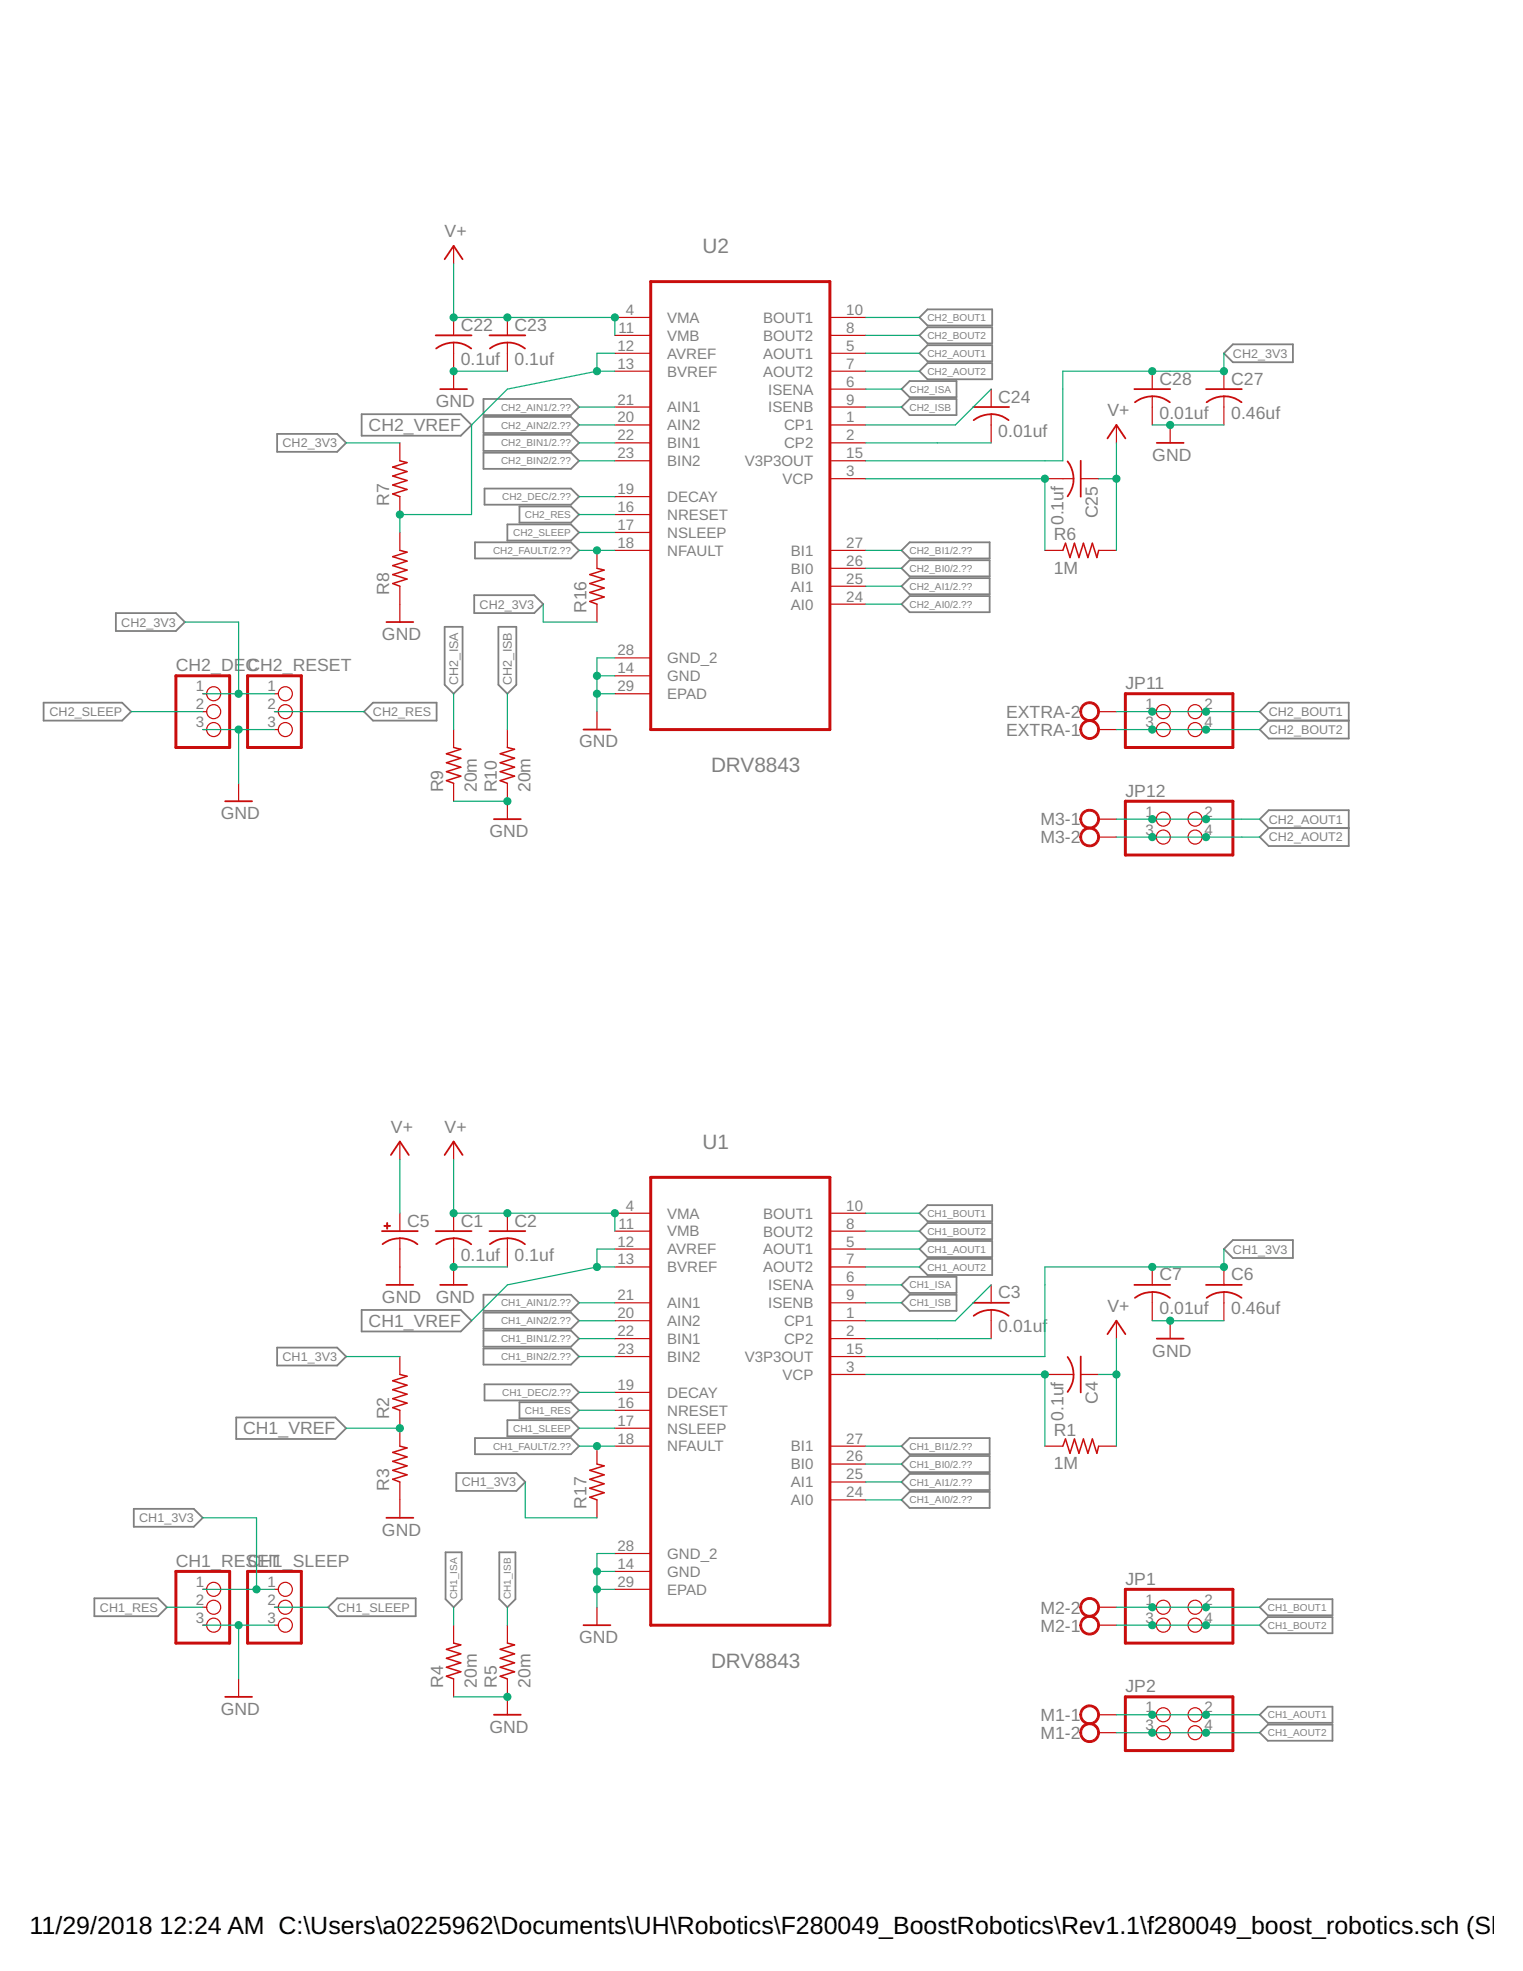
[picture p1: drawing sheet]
<svg xmlns="http://www.w3.org/2000/svg" width="216mm" height="279mm" viewBox="0 0 216 279" stroke-linecap="round" stroke-linejoin="round" font-family="sans-serif">
<g fill="none" stroke="#808080" stroke-width=".25">
<path d="M51.3 58.7h14l1.5 1.5-1.5 1.6h-14zM68.5 56.6h12.4l1.2 1.1-1.2 1.1h-12.4zM68.5 59.1h12.4l1.2 1.1-1.2 1.2h-12.4zM127.8 55.2l1.1-1.2h6.7v2.3h-6.7zM127.8 57.7l1.1-1.1h6.7v2.2h-6.7zM130.3 45l1.2-1.1h9.2v2.2h-9.2zM130.3 47.5l1.2-1.1h9.2v2.3h-9.2zM130.3 50.1l1.2-1.2h9.2v2.3h-9.2zM130.3 52.6l1.2-1.1h9.2v2.3h-9.2zM173.5 50.1l1.3-1.3h8.5v2.6h-8.5zM39.3 61.5h8.5l1.3 1.3-1.3 1.3h-8.5zM67.3 76.9h13.6l1.2 1.1-1.2 1.2h-13.6z"/>
<path d="M68.5 61.6h12.4l1.2 1.2-1.2 1.1h-12.4zM68.5 64.2h12.4l1.2 1.1-1.2 1.2h-12.4zM68.7 69.3h12.2l1.2 1.1-1.2 1.1h-12.2zM71.9 74.3h9l1.2 1.2-1.2 1.1h-9zM73.6 71.8h7.3l1.2 1.1-1.2 1.2h-7.3zM127.8 78l1.1-1.1h11.4v2.3h-11.4zM6.2 99.6h11.1l1.3 1.3-1.3 1.3h-11.1zM16.4 86.9h8.5l1.3 1.3-1.3 1.3h-8.5zM63 88.9h2.6v8.2l-1.3 1.2-1.3-1.2zM67.2 84.4h8.5l1.3 1.2-1.3 1.3h-8.5zM70.7 88.9h2.5v8.2l-1.3 1.2-1.2-1.2zM127.8 80.6l1.1-1.2h11.4v2.3h-11.4z"/>
<path d="M127.8 83.1l1.1-1.1h11.4v2.2h-11.4zM127.8 85.6l1.1-1.1h11.4v2.3h-11.4zM51.6 100.9l1.3-1.3h9v2.6h-9zM178.6 100.9l1.3-1.3h11.3v5.1h-11.3l-1.3-1.3 1.3-1.2zM178.6 116.1l1.3-1.2h11.3v5h-11.3l-1.3-1.2 1.3-1.3zM179.9 102.2h11.3M179.9 117.4h11.3M130.3 172l1.2-1.2h9.2v2.3h-9.2zM130.3 174.5l1.2-1.1h9.2v2.3h-9.2zM130.3 177.1l1.2-1.2h9.2v2.3h-9.2zM130.3 179.6l1.2-1.1h9.2v2.2h-9.2zM173.5 177.1l1.3-1.3h8.5v2.5h-8.5z"/>
<path d="M39.3 191h8.5l1.3 1.3-1.3 1.3h-8.5zM51.3 185.7h14l1.5 1.5-1.5 1.5h-14zM68.5 183.5h12.4l1.2 1.2-1.2 1.1h-12.4zM68.5 186.1h12.4l1.2 1.1-1.2 1.2h-12.4zM68.5 188.6h12.4l1.2 1.2-1.2 1.1h-12.4zM68.5 191.2h12.4l1.2 1.1-1.2 1.1h-12.4zM68.7 196.2h12.2l1.2 1.2-1.2 1.1h-12.2zM73.6 198.8h7.3l1.2 1.1-1.2 1.2h-7.3zM127.8 184.7l1.1-1.2h6.7v2.3h-6.7zM127.8 182.1l1.1-1.1h6.7v2.3h-6.7zM19 213.9h8.5l1.2 1.3-1.2 1.2h-8.5zM33.5 200.9h14l1.6 1.6-1.6 1.5h-14z"/>
<path d="M64.7 208.8h8.5l1.3 1.3-1.3 1.2h-8.5zM67.3 203.9h13.6l1.2 1.1-1.2 1.1h-13.6zM71.9 201.3h9l1.2 1.2-1.2 1.1h-9zM127.8 205l1.1-1.1h11.4v2.2h-11.4zM127.8 207.5l1.1-1.1h11.4v2.3h-11.4zM127.8 210.1l1.1-1.2h11.4v2.3h-11.4zM127.8 212.6l1.1-1.1h11.4v2.3h-11.4zM13.4 226.6h9l1.3 1.2-1.3 1.3h-9zM46.5 227.8l1.3-1.2h11.1v2.5h-11.1zM63.2 220h2.2v6.7l-1.1 1.1-1.1-1.1zM70.8 220h2.3v6.7l-1.2 1.1-1.1-1.1zM178.6 227.8l1.1-1.1h9.2v2.3h-9.2z"/>
<path d="M178.6 230.4l1.1-1.2h9.2v2.3h-9.2zM178.6 243.1l1.1-1.2h9.2v2.3h-9.2zM178.6 245.6l1.1-1.1h9.2v2.3h-9.2z"/>
</g>
<g fill="none" stroke="#c90d0c" stroke-width=".17">
<path d="M64.3 34.9v2.5M64.3 45v2.5M64.3 48.6v6.6M71.9 45v2.5M71.9 48.6v4M87.2 45h5M87.2 47.5h5M87.2 50.1h5M87.2 52.6h5M87.2 57.7h5M117.6 45h5.1M117.6 47.5h5.1"/>
<path d="M117.6 50.1h5.1M117.6 52.6h5.1M117.6 55.2h5.1M117.6 57.7h5.1M140.5 55.2v2.5M140.5 58.7v4.1M163.3 52.6v2.6M163.3 56.2v4M173.5 52.6v2.6M173.5 56.2v4M56.7 62.8v2.5M56.7 70.4v2.5"/>
<path d="M56.7 75.5v2.5M84.6 78v2.6M87.2 70.4h5M87.2 72.9h5M87.2 75.5h5M87.2 78h5M87.2 60.2h5M87.2 62.8h5M87.2 65.3h5M117.6 78h5.1M117.6 60.2h5.1M117.6 62.8h5.1"/>
<path d="M117.6 65.3h5.1M117.6 67.9h5.1M148.1 78h2.6M148.1 67.9h4.1M153.2 67.9h2.5M155.7 78h2.6M158.3 60.2v2.6M165.9 60.2v2.6M28.7 98.3h.6M38.9 98.3h.6M56.7 83.1v5.1M84.6 85.6v2.6"/>
<path d="M87.2 93.3h5M87.2 95.8h5M87.2 98.3h5M117.6 80.6h5.1M117.6 83.1h5.1M117.6 85.6h5.1M28.7 103.4h.6M28.7 100.9h.6M33.8 111v2.6M38.9 103.4h.6M38.9 100.9h.6M64.3 103.4v2.6"/>
<path d="M64.3 111v2.6M71.9 103.4v2.6M71.9 111v5.1M84.6 100.9v2.5M155.7 103.4h2.6M155.7 100.9h2.6M155.7 116.1h2.6M155.7 118.7h2.6M163.3 103.4h.6M163.3 100.9h.6M163.3 116.1h.6M163.3 118.7h.6"/>
<path d="M170.4 103.4h.6M170.4 100.9h.6M170.4 116.1h.6M170.4 118.7h.6M56.7 161.8v2.6M56.7 172v2.5M56.7 175.5v6.6M64.3 161.8v2.6M64.3 172v2.5M64.3 175.5v6.6M71.9 172v2.5M71.9 175.5v4.1"/>
<path d="M87.2 172h5M87.2 174.5h5M87.2 177.1h5M87.2 179.6h5M117.6 172h5.1M117.6 174.5h5.1M117.6 177.1h5.1M117.6 179.6h5.1M163.3 179.6v2.5M173.5 179.6v2.5M56.7 192.3v2.5M56.7 199.9v5.1"/>
<path d="M87.2 197.4h5M87.2 199.9h5M87.2 184.7h5M87.2 187.2h5M87.2 189.8h5M87.2 192.3h5M117.6 182.1h5.1M117.6 184.7h5.1M117.6 187.2h5.1M117.6 189.8h5.1M117.6 192.3h5.1M117.6 194.8h5.1"/>
<path d="M140.5 182.1v2.6M140.5 185.7v4.1M148.1 194.8h4.1M153.2 194.8h2.5M158.3 187.2v2.6M163.3 183.2v4M165.9 187.2v2.6M173.5 183.2v4M56.7 210.1v5.1M84.6 205v2.5M84.6 212.6v2.6M87.2 202.5h5"/>
<path d="M87.2 205h5M117.6 205h5.1M117.6 207.5h5.1M117.6 210.1h5.1M117.6 212.6h5.1M148.1 205h2.6M155.7 205h2.6M28.7 225.3h.6M28.7 230.4h.6M28.7 227.8h.6M33.8 238v2.5M38.9 225.3h.6"/>
<path d="M38.9 230.4h.6M38.9 227.8h.6M64.3 230.4v2.5M64.3 238v2.5M71.9 230.4v2.5M71.9 238v5.1M84.6 227.8v2.6M87.2 220.2h5M87.2 222.8h5M87.2 225.3h5M155.7 230.4h2.6M155.7 227.8h2.6"/>
<path d="M163.3 230.4h.6M163.3 227.8h.6M170.4 230.4h.6M170.4 227.8h.6M155.7 243.1h2.6M155.7 245.6h2.6M163.3 243.1h.6M163.3 245.6h.6M170.4 243.1h.6M170.4 245.6h.6"/>
<circle cx="30.3" cy="98.3" r=".99"/>
<circle cx="40.4" cy="98.3" r=".99"/>
<circle cx="30.3" cy="100.9" r=".99"/>
<circle cx="30.3" cy="103.4" r=".99"/>
<circle cx="40.4" cy="103.4" r=".99"/>
<circle cx="40.4" cy="100.9" r=".99"/>
<circle cx="164.9" cy="118.7" r=".99"/>
<circle cx="164.9" cy="100.9" r=".99"/>
<circle cx="164.9" cy="103.4" r=".99"/>
<circle cx="164.9" cy="116.1" r=".99"/>
<circle cx="169.4" cy="103.4" r=".99"/>
<circle cx="169.4" cy="116.1" r=".99"/>
<circle cx="169.4" cy="118.7" r=".99"/>
<circle cx="169.4" cy="100.9" r=".99"/>
<circle cx="30.3" cy="225.3" r=".99"/>
<circle cx="30.3" cy="227.8" r=".99"/>
<circle cx="30.3" cy="230.4" r=".99"/>
<circle cx="40.4" cy="225.3" r=".99"/>
<circle cx="40.4" cy="227.8" r=".99"/>
<circle cx="40.4" cy="230.4" r=".99"/>
<circle cx="164.9" cy="227.8" r=".99"/>
<circle cx="164.9" cy="230.4" r=".99"/>
<circle cx="169.4" cy="230.4" r=".99"/>
<circle cx="169.4" cy="227.8" r=".99"/>
<circle cx="164.9" cy="243.1" r=".99"/>
<circle cx="164.9" cy="245.6" r=".99"/>
<circle cx="169.4" cy="245.6" r=".99"/>
<circle cx="169.4" cy="243.1" r=".99"/>
</g>
<path d="M92.2 39.9h25.4v63.5h-25.4zM24.9 95.8h7.7v10.2h-7.7zM35.1 95.8h7.6v10.2h-7.6zM159.5 98.3h15.3v7.7h-15.3zM159.5 113.6h15.3v7.6h-15.3zM92.2 166.9h25.4v63.5h-25.4zM24.9 222.8h7.7v10.1h-7.7zM35.1 222.8h7.6v10.1h-7.6zM159.5 225.3h15.3v7.6h-15.3zM159.5 240.5h15.3v7.7h-15.3z" fill="none" stroke="#c90d0c" stroke-width=".42"/>
<g fill="none" stroke="#c90d0c" stroke-width=".25">
<path d="M63 36.7l1.3-1.8 1.3 1.8M61.8 47.5h5M61.8 49.4a4.1 4.1 0 0 1 5 0M62.4 55.2h3.8M69.4 47.5h5.1M69.4 49.4a4.1 4.1 0 0 1 5 0M138 57.7h5M140.5 58.7a4 4 0 0 1 2.5 .9M140.5 58.7a4.2 4.2 0 0 0-2.5 .9M160.8 55.2h5.1M160.9 57a4 4 0 0 1 4.9 0M171 55.2h5"/>
<path d="M171 57a4 4 0 0 1 5 0M151.3 65.4a4 4 0 0 1 0 5M153.2 65.3v5.1M157 62.1l1.3-1.9 1.2 1.9M164 62.8h3.8M54.8 88.2h3.8M31.9 113.6h3.8M70 116.1h3.8M82.7 103.4h3.8M54.1 174.5h5.1M55.4 163.7l1.3-1.9 1.3 1.9M56.7 175.5a4.1 4.1 0 0 1 2.5 .9"/>
<path d="M56.7 175.5a3.9 3.9 0 0 0-2.5 .9M61.8 174.5h5M63 163.7l1.3-1.9 1.3 1.9M64.3 175.5a4.1 4.1 0 0 1 2.5 .9M64.3 175.5a4 4 0 0 0-2.5 .9M69.4 174.5h5.1M71.9 175.5a4.1 4.1 0 0 1 2.5 .9M71.9 175.5a3.9 3.9 0 0 0-2.5 .9M54.8 182.1h3.8M62.4 182.1h3.8M138 184.7h5M140.5 185.7a4.2 4.2 0 0 1 2.5 .8"/>
<path d="M140.5 185.7a3.9 3.9 0 0 0-2.5 .8M151.3 192.4a4 4 0 0 1 0 4.9M153.2 192.3v5.1M157 189.1l1.3-1.9 1.2 1.9M160.8 182.1h5.1M163.3 183.1a4.2 4.2 0 0 1 2.5 .9M163.3 183.2a3.9 3.9 0 0 0-2.4 .8M164 189.8h3.8M171 182.1h5M173.5 183.1a4.3 4.3 0 0 1 2.5 .9M173.5 183.2a3.9 3.9 0 0 0-2.5 .8M54.8 215.2h3.8"/>
<path d="M82.7 230.4h3.8M31.9 240.5h3.8M70 243.1h3.8"/>
</g>
<path d="M56.7 65.3l1 .3-2 .6 2 .6-2 .7 2 .6-2 .6 2 .7-2 .6 1 .4M56.7 78l1 .3-2 .6 2 .6-2 .7 2 .6-2 .6 2 .7-2 .6 1 .4M150.7 78l.3-1 .7 2 .6-2 .7 2 .6-2 .6 2 .7-2 .6 2 .2-1M84.6 80.6l1 .2-2 .6 2 .7-2 .6 2 .7-2 .6 2 .6-2 .7 1 .3M64.3 106l1 .2-2 .6 2 .7-2 .6 2 .7-2 .6 2 .6-2 .7 1 .3M71.9 106l1 .2-2 .6 2 .7-2 .6 2 .7-2 .6 2 .6-2 .7 1 .3M56.7 194.8l1 .3-2 .6 2 .7-2 .6 2 .6-2 .7 2 .6-2 .6 1 .4M56.7 205l1 .3-2 .6 2 .6-2 .7 2 .6-2 .6 2 .7-2 .6 1 .4M84.6 207.5l1 .3-2 .6 2 .7-2 .6 2 .6-2 .7 2 .6-2 .6 1 .4M150.7 205l.3-1 .7 2 .6-2 .7 2 .6-2 .6 2 .7-2 .6 2 .2-1M64.3 232.9l1 .3-2 .6 2 .6-2 .7 2 .6-2 .6 2 .7-2 .6 1 .4M71.9 232.9l1 .3-2 .6 2 .6-2 .7 2 .6-2 .6 2 .7-2 .6 1 .4" fill="none" stroke="#c90d0c" stroke-width=".21"/>
<g fill="#c90d0c" stroke="#c90d0c" stroke-width=".14">
<path d="M54.4 173.7h.9v.1h-.9z"/>
<path d="M54.8 173.3h.1v.9h-.1z"/>
</g>
<g fill="#c90d0c" stroke="#c90d0c" stroke-width=".14">
<path d="M153.4 229.4a1.4 1.4 0 0 1 2.3 .2 1.4 1.4 0 0 1-.8 2.1 1.4 1.4 0 0 1-1.8-1.3h.2a1.15 1.15 0 0 1 1.6-1.1 1.15 1.15 0 0 1 .4 1.9 1.15 1.15 0 0 1-1.8-.3l-.2-.5h-.2v-.4z" fill-rule="evenodd"/>
<path d="M153.4 226.9a1.4 1.4 0 0 1 2.3 .2 1.4 1.4 0 0 1-.8 2.1 1.4 1.4 0 0 1-1.8-1.4h.2a1.14 1.14 0 0 1 1.7-.9 1.14 1.14 0 0 1 .2 1.9 1.14 1.14 0 0 1-1.8-.7l-.1-.3h-.2v-.3z" fill-rule="evenodd"/>
<path d="M153.4 242.1a1.4 1.4 0 0 1 2.3 .2 1.4 1.4 0 0 1-.8 2.1 1.4 1.4 0 0 1-1.8-1.3h.2a1.14 1.14 0 0 1 1.7-1 1.14 1.14 0 0 1 .2 2 1.14 1.14 0 0 1-1.8-.7l-.1-.3h-.2l.1-.7z" fill-rule="evenodd"/>
<path d="M153.4 244.7a1.4 1.4 0 0 1 2.3 .2 1.4 1.4 0 0 1-.8 2 1.4 1.4 0 0 1-1.8-1.3h.2a1.14 1.14 0 0 1 1.7-.9 1.14 1.14 0 0 1 .2 1.9 1.14 1.14 0 0 1-1.8-.7l-.1-.3h-.2l.1-.7z" fill-rule="evenodd"/>
<path d="M153.4 102.5a1.4 1.4 0 0 1 2.3 .2 1.4 1.4 0 0 1-.8 2 1.4 1.4 0 0 1-1.8-1.3h.2a1.14 1.14 0 0 1 1.7-.9 1.14 1.14 0 0 1 .2 1.9 1.14 1.14 0 0 1-1.8-.7l-.1-.3h-.2v-.3z" fill-rule="evenodd"/>
<path d="M153.4 99.9a1.4 1.4 0 0 1 2.3 .2 1.4 1.4 0 0 1-.8 2.1 1.4 1.4 0 0 1-1.8-1.3h.2a1.14 1.14 0 0 1 1.7-1 1.14 1.14 0 0 1 .2 1.9 1.14 1.14 0 0 1-1.8-.6l-.1-.3h-.2v-.4z" fill-rule="evenodd"/>
<path d="M153.4 115.1a1.4 1.4 0 0 1 2.3 .2 1.4 1.4 0 0 1-.8 2.1 1.4 1.4 0 0 1-1.8-1.3h.2a1.14 1.14 0 0 1 1.7-.9 1.14 1.14 0 0 1 .2 1.9 1.14 1.14 0 0 1-1.8-.7l-.1-.3h-.2v-.3z" fill-rule="evenodd"/>
<path d="M153.4 117.7a1.4 1.4 0 0 1 2.3 .2 1.4 1.4 0 0 1-.8 2.1 1.4 1.4 0 0 1-1.8-1.3h.2a1.14 1.14 0 0 1 1.7-1 1.14 1.14 0 0 1 .2 1.9 1.14 1.14 0 0 1-1.8-.7l-.1-.2h-.2v-.4z" fill-rule="evenodd"/>
</g>
<g fill="none" stroke="#0dab76" stroke-width=".17">
<path d="M64.3 37.4v7.6h22.9v2.5M64.3 52.6h7.6M82.1 57.7h5.1M84.6 52.6l-12.7 2.6-5.1 5v12.7h-10.1v2.6M84.6 52.6h2.6M87.2 50.1h-2.6v2.5M122.7 45h7.6M122.7 52.6h7.6M122.7 50.1h7.6M122.7 57.7h5.1M122.7 47.5h7.6M122.7 55.2h5.1"/>
<path d="M140.5 55.2l-5.1 5h-12.7M173.5 50.1v2.5h-22.8v12.7h-28M49.1 62.8h7.6M82.1 60.2h5.1M82.1 62.8h5.1M82.1 72.9h5.1M82.1 65.3h5.1M82.1 70.4h5.1M82.1 75.5h5.1M82.1 78h5.1M122.7 67.9h25.4v10.1M122.7 62.8h17.8"/>
<path d="M122.7 78h5.1M155.7 67.9h2.6M158.3 62.8v15.2M163.3 60.2h10.2M26.2 88.2h7.6v10.1M28.7 98.3h10.2M64.3 98.3v5.1M71.9 98.3v5.1M77 85.6v2.6h7.6M84.6 95.8h2.6M84.6 98.3h2.6M87.2 93.3h-2.6v7.6"/>
<path d="M122.7 80.6h5.1M122.7 83.1h5.1M122.7 85.6h5.1M18.6 100.9h10.1M28.7 103.4h10.2M33.8 103.4v7.6M38.9 100.9h12.7M64.3 113.6h7.6M158.3 103.4h20.3M158.3 100.9h20.3M158.3 116.1h20.3M158.3 118.7h20.3"/>
<path d="M56.7 164.4v7.6M64.3 164.4v7.6h22.9v2.5M64.3 179.6h7.6M84.6 179.6h2.6M84.6 179.6l-12.7 2.5-5.1 5.1M87.2 177.1h-2.6v2.5M122.7 172h7.6M122.7 179.6h7.6M122.7 177.1h7.6M122.7 174.5h7.6M173.5 177.1v2.5h-25.4v12.7h-25.4M49.1 192.3h7.6"/>
<path d="M82.1 187.2h5.1M82.1 189.8h5.1M82.1 184.7h5.1M82.1 192.3h5.1M82.1 197.4h5.1M82.1 199.9h5.1M122.7 194.8h25.4v10.2M122.7 189.8h17.8M122.7 184.7h5.1M122.7 182.1h5.1M140.5 182.1l-5.1 5.1h-12.7M155.7 194.8h2.6"/>
<path d="M158.3 189.8v15.2M163.3 187.2h10.2M28.7 215.2h7.7v10.1M49.1 202.5h7.6M74.5 210.1v5.1h10.1M82.1 202.5h5.1M82.1 205h5.1M122.7 205h5.1M122.7 207.5h5.1M122.7 210.1h5.1M122.7 212.6h5.1M23.7 227.8h5"/>
<path d="M28.7 225.3h10.2M28.7 230.4h10.2M33.8 230.4v7.6M38.9 227.8h7.6M64.3 227.8v2.6M71.9 227.8v2.6M84.6 222.8h2.6M84.6 225.3h2.6M87.2 220.2h-2.6v7.6M158.3 230.4h20.3M158.3 227.8h20.3M64.3 240.5h7.6"/>
<path d="M158.3 243.1h20.3M158.3 245.6h20.3"/>
</g>
<g fill="#0dab76" stroke="#0dab76" stroke-width=".14">
<circle cx="87.2" cy="172" r=".51"/>
<circle cx="64.3" cy="172" r=".51"/>
<circle cx="71.9" cy="172" r=".51"/>
<circle cx="158.3" cy="194.8" r=".51"/>
<circle cx="87.2" cy="45" r=".51"/>
<circle cx="64.3" cy="45" r=".51"/>
<circle cx="71.9" cy="45" r=".51"/>
<circle cx="158.3" cy="67.9" r=".51"/>
<circle cx="64.3" cy="179.6" r=".51"/>
<circle cx="165.9" cy="187.2" r=".51"/>
<circle cx="84.6" cy="222.8" r=".51"/>
<circle cx="84.6" cy="225.3" r=".51"/>
<circle cx="71.9" cy="240.5" r=".51"/>
<circle cx="33.8" cy="230.4" r=".51"/>
<circle cx="64.3" cy="52.6" r=".51"/>
<circle cx="165.9" cy="60.2" r=".51"/>
<circle cx="84.6" cy="95.8" r=".51"/>
<circle cx="84.6" cy="98.3" r=".51"/>
<circle cx="71.9" cy="113.6" r=".51"/>
<circle cx="33.8" cy="103.4" r=".51"/>
<circle cx="148.1" cy="194.8" r=".51"/>
<circle cx="56.7" cy="202.5" r=".51"/>
<circle cx="84.6" cy="179.6" r=".51"/>
<circle cx="84.6" cy="205" r=".51"/>
<circle cx="163.3" cy="227.8" r=".51"/>
<circle cx="171" cy="227.8" r=".51"/>
<circle cx="163.3" cy="230.4" r=".51"/>
<circle cx="171" cy="230.4" r=".51"/>
<circle cx="163.3" cy="243.1" r=".51"/>
<circle cx="171" cy="243.1" r=".51"/>
<circle cx="163.3" cy="245.6" r=".51"/>
<circle cx="171" cy="245.6" r=".51"/>
<circle cx="163.3" cy="179.6" r=".51"/>
<circle cx="173.5" cy="179.6" r=".51"/>
<circle cx="36.4" cy="225.3" r=".51"/>
<circle cx="148.1" cy="67.9" r=".51"/>
<circle cx="84.6" cy="52.6" r=".51"/>
<circle cx="56.7" cy="72.9" r=".51"/>
<circle cx="84.6" cy="78" r=".51"/>
<circle cx="173.5" cy="52.6" r=".51"/>
<circle cx="163.3" cy="52.6" r=".51"/>
<circle cx="33.8" cy="98.3" r=".51"/>
<circle cx="163.3" cy="100.9" r=".51"/>
<circle cx="171" cy="100.9" r=".51"/>
<circle cx="163.3" cy="103.4" r=".51"/>
<circle cx="171" cy="103.4" r=".51"/>
<circle cx="163.3" cy="116.1" r=".51"/>
<circle cx="171" cy="116.1" r=".51"/>
<circle cx="163.3" cy="118.7" r=".51"/>
<circle cx="171" cy="118.7" r=".51"/>
</g>
<g font-size="3.5">
<text x="4.2" y="274.2">11/29/2018</text>
<text x="22.6" y="274.2">12:24 AM C:\Users\a0225962\Documents\UH\Robotics\F280049_BoostRobotics\Rev1.1\f280049_boost_robotics.sch (Shee</text>
</g>
<g font-size="2.9" fill="#808080">
<text x="99.6" y="35.9">U2</text>
<text x="100.8" y="109.4">DRV8843</text>
<text x="99.6" y="162.9">U1</text>
<text x="100.8" y="236.4">DRV8843</text>
</g>
<g font-size="2.5" fill="#808080">
<text x="63" y="33.6">V+</text>
<text x="65.3" y="46.9">C22</text>
<text x="72.9" y="46.9">C23</text>
<text x="65.3" y="51.7">0.1uf</text>
<text x="72.9" y="51.7">0.1uf</text>
<text x="61.8" y="57.7">GND</text>
<text x="141.5" y="57.1">C24</text>
<text x="157" y="59">V+</text>
<text x="164.4" y="59.4">0.01uf</text>
<text x="164.4" y="54.5">C28</text>
<text x="174.5" y="59.4">0.46uf</text>
<text x="174.5" y="54.5">C27</text>
<text x="52.3" y="61.1">CH2_VREF</text>
<text x="141.5" y="61.9">0.01uf</text>
<text x="163.4" y="65.3">GND</text>
<text x="55.2" y="71.7" transform="rotate(-90 55.2 71.7)">R7</text>
<text x="149.4" y="76.5">R6</text>
<text x="150.8" y="74.5" transform="rotate(-90 150.8 74.5)">0.1uf</text>
<text x="155.6" y="73.5" transform="rotate(-90 155.6 73.5)">C25</text>
<text x="149.4" y="81.3">1M</text>
<text x="55.2" y="84.4" transform="rotate(-90 55.2 84.4)">R8</text>
<text x="83.1" y="86.9" transform="rotate(-90 83.1 86.9)">R16</text>
<text x="24.9" y="95.2">CH2_DECH2_RESET</text>
<text x="54.1" y="90.7">GND</text>
<text x="142.6" y="101.8">EXTRA-2</text>
<text x="159.5" y="97.7">JP11</text>
<text x="82.1" y="106">GND</text>
<text x="142.6" y="104.3">EXTRA-1</text>
<text x="62.8" y="112.3" transform="rotate(-90 62.8 112.3)">R9</text>
<text x="67.6" y="112.3" transform="rotate(-90 67.6 112.3)">20m</text>
<text x="70.4" y="112.3" transform="rotate(-90 70.4 112.3)">R10</text>
<text x="75.2" y="112.3" transform="rotate(-90 75.2 112.3)">20m</text>
<text x="159.5" y="112.9">JP12</text>
<text x="31.3" y="116.1">GND</text>
<text x="69.4" y="118.7">GND</text>
<text x="147.5" y="117">M3-1</text>
<text x="147.5" y="119.5">M3-2</text>
<text x="55.4" y="160.6">V+</text>
<text x="63" y="160.6">V+</text>
<text x="57.7" y="173.9">C5</text>
<text x="65.3" y="173.9">C1</text>
<text x="72.9" y="173.9">C2</text>
<text x="65.3" y="178.7">0.1uf</text>
<text x="72.9" y="178.7">0.1uf</text>
<text x="54.1" y="184.7">GND</text>
<text x="61.8" y="184.7">GND</text>
<text x="141.5" y="184">C3</text>
<text x="157" y="185.9">V+</text>
<text x="164.4" y="181.5">C7</text>
<text x="174.5" y="181.5">C6</text>
<text x="52.3" y="188.1">CH1_VREF</text>
<text x="141.5" y="188.9">0.01uf</text>
<text x="164.4" y="186.3">0.01uf</text>
<text x="174.5" y="186.3">0.46uf</text>
<text x="163.4" y="192.3">GND</text>
<text x="34.5" y="203.3">CH1_VREF</text>
<text x="55.2" y="201.2" transform="rotate(-90 55.2 201.2)">R2</text>
<text x="149.4" y="203.5">R1</text>
<text x="150.8" y="201.4" transform="rotate(-90 150.8 201.4)">0.1uf</text>
<text x="155.6" y="199" transform="rotate(-90 155.6 199)">C4</text>
<text x="149.4" y="208.3">1M</text>
<text x="55.2" y="211.3" transform="rotate(-90 55.2 211.3)">R3</text>
<text x="83.1" y="213.9" transform="rotate(-90 83.1 213.9)">R17</text>
<text x="54.1" y="217.7">GND</text>
<text x="24.9" y="222.1">CH1_RES</text>
<text x="35.1" y="222.1">C</text>
<text x="36.5" y="222.1">ET</text>
<text x="36.9" y="222.1">H1_SLEEP</text>
<text x="159.5" y="224.7">JP1</text>
<text x="82.1" y="232.9">GND</text>
<text x="147.5" y="231.3">M2-1</text>
<text x="147.5" y="228.7">M2-2</text>
<text x="62.8" y="239.3" transform="rotate(-90 62.8 239.3)">R4</text>
<text x="67.6" y="239.3" transform="rotate(-90 67.6 239.3)">20m</text>
<text x="70.4" y="239.3" transform="rotate(-90 70.4 239.3)">R5</text>
<text x="75.2" y="239.3" transform="rotate(-90 75.2 239.3)">20m</text>
<text x="159.5" y="239.9">JP2</text>
<text x="31.3" y="243.1">GND</text>
<text x="69.4" y="245.6">GND</text>
<text x="147.5" y="244">M1-1</text>
<text x="147.5" y="246.5">M1-2</text>
</g>
<g font-size="2.1" fill="#808080">
<text x="87.7" y="47.2">11</text>
<text x="88.7" y="44.7">4</text>
<text x="94.6" y="45.8">VMA</text>
<text x="108.2" y="45.8">BOUT1</text>
<text x="120" y="44.7">10</text>
<text x="120" y="47.2">8</text>
<text x="87.5" y="49.7">12</text>
<text x="87.5" y="52.3">13</text>
<text x="94.6" y="48.3">VMB</text>
<text x="94.6" y="50.8">AVREF</text>
<text x="94.6" y="53.4">BVREF</text>
<text x="108.2" y="48.3">BOUT2</text>
<text x="108.2" y="50.8">AOUT1</text>
<text x="108.2" y="53.4">AOUT2</text>
<text x="120" y="49.7">5</text>
<text x="120" y="52.3">7</text>
<text x="87.5" y="57.4">21</text>
<text x="87.5" y="59.9">20</text>
<text x="94.6" y="58.5">AIN1</text>
<text x="108.9" y="55.9">ISENA</text>
<text x="108.9" y="58.5">ISENB</text>
<text x="120" y="54.8">6</text>
<text x="120" y="57.4">9</text>
<text x="120" y="59.9">1</text>
<text x="87.5" y="62.4">22</text>
<text x="87.5" y="65">23</text>
<text x="94.6" y="61">AIN2</text>
<text x="94.6" y="63.5">BIN1</text>
<text x="111.2" y="61">CP1</text>
<text x="111.2" y="63.5">CP2</text>
<text x="120" y="62.4">2</text>
<text x="120" y="65">15</text>
<text x="87.5" y="70">19</text>
<text x="94.6" y="71.2">DECAY</text>
<text x="94.6" y="66.1">BIN2</text>
<text x="105.6" y="66.1">V3P3OUT</text>
<text x="110.9" y="68.6">VCP</text>
<text x="120" y="67.5">3</text>
<text x="87.5" y="72.6">16</text>
<text x="87.5" y="75.1">17</text>
<text x="87.5" y="77.7">18</text>
<text x="94.6" y="73.7">NRESET</text>
<text x="94.6" y="76.2">NSLEEP</text>
<text x="120" y="77.7">27</text>
<text x="94.6" y="78.8">NFAULT</text>
<text x="112.1" y="78.8">BI1</text>
<text x="112.1" y="81.3">BI0</text>
<text x="112.1" y="83.9">AI1</text>
<text x="120" y="80.2">26</text>
<text x="120" y="82.7">25</text>
<text x="112.1" y="86.4">AI0</text>
<text x="120" y="85.3">24</text>
<text x="87.5" y="92.9">28</text>
<text x="87.5" y="95.4">14</text>
<text x="94.6" y="94">GND_2</text>
<text x="27.8" y="98">1</text>
<text x="27.8" y="100.5">2</text>
<text x="37.9" y="98">1</text>
<text x="37.9" y="100.5">2</text>
<text x="87.5" y="98">29</text>
<text x="94.6" y="96.6">GND</text>
<text x="94.6" y="99.1">EPAD</text>
<text x="162.4" y="100.5">1</text>
<text x="170.8" y="100.5">2</text>
<text x="27.8" y="103.1">3</text>
<text x="37.9" y="103.1">3</text>
<text x="162.4" y="103.1">3</text>
<text x="170.8" y="103.1">4</text>
<text x="162.4" y="115.8">1</text>
<text x="162.4" y="118.3">3</text>
<text x="170.8" y="115.8">2</text>
<text x="170.8" y="118.3">4</text>
<text x="88.7" y="171.6">4</text>
<text x="94.6" y="172.7">VMA</text>
<text x="108.2" y="172.7">BOUT1</text>
<text x="120" y="171.6">10</text>
<text x="87.5" y="176.7">12</text>
<text x="87.5" y="179.2">13</text>
<text x="87.7" y="174.2">11</text>
<text x="94.6" y="175.3">VMB</text>
<text x="94.6" y="177.8">AVREF</text>
<text x="108.2" y="175.3">BOUT2</text>
<text x="108.2" y="177.8">AOUT1</text>
<text x="120" y="174.2">8</text>
<text x="120" y="176.7">5</text>
<text x="120" y="179.2">7</text>
<text x="87.5" y="184.3">21</text>
<text x="94.6" y="180.4">BVREF</text>
<text x="94.6" y="185.4">AIN1</text>
<text x="108.2" y="180.4">AOUT2</text>
<text x="108.9" y="182.9">ISENA</text>
<text x="108.9" y="185.4">ISENB</text>
<text x="120" y="181.8">6</text>
<text x="120" y="184.3">9</text>
<text x="87.5" y="186.9">20</text>
<text x="87.5" y="189.4">22</text>
<text x="87.5" y="191.9">23</text>
<text x="94.6" y="188">AIN2</text>
<text x="94.6" y="190.5">BIN1</text>
<text x="111.2" y="188">CP1</text>
<text x="111.2" y="190.5">CP2</text>
<text x="120" y="186.9">1</text>
<text x="120" y="189.4">2</text>
<text x="120" y="191.9">15</text>
<text x="87.5" y="197">19</text>
<text x="94.6" y="193.1">BIN2</text>
<text x="105.6" y="193.1">V3P3OUT</text>
<text x="110.9" y="195.6">VCP</text>
<text x="120" y="194.5">3</text>
<text x="87.5" y="199.6">16</text>
<text x="87.5" y="202.1">17</text>
<text x="94.6" y="198.1">DECAY</text>
<text x="94.6" y="200.7">NRESET</text>
<text x="94.6" y="203.2">NSLEEP</text>
<text x="87.5" y="204.6">18</text>
<text x="94.6" y="205.8">NFAULT</text>
<text x="112.1" y="205.8">BI1</text>
<text x="112.1" y="208.3">BI0</text>
<text x="120" y="204.6">27</text>
<text x="120" y="207.2">26</text>
<text x="120" y="209.7">25</text>
<text x="112.1" y="210.8">AI1</text>
<text x="112.1" y="213.4">AI0</text>
<text x="120" y="212.3">24</text>
<text x="87.5" y="219.9">28</text>
<text x="94.6" y="221">GND_2</text>
<text x="27.8" y="225">1</text>
<text x="27.8" y="227.5">2</text>
<text x="37.9" y="225">1</text>
<text x="37.9" y="227.5">2</text>
<text x="87.5" y="222.4">14</text>
<text x="87.5" y="225">29</text>
<text x="94.6" y="223.5">GND</text>
<text x="94.6" y="226.1">EPAD</text>
<text x="162.4" y="227.5">1</text>
<text x="170.8" y="227.5">2</text>
<text x="27.8" y="230">3</text>
<text x="37.9" y="230">3</text>
<text x="162.4" y="230">3</text>
<text x="170.8" y="230">4</text>
<text x="162.4" y="242.7">1</text>
<text x="162.4" y="245.3">3</text>
<text x="170.8" y="242.7">2</text>
<text x="170.8" y="245.3">4</text>
</g>
<g font-size="1.8" fill="#808080">
<text x="174.8" y="50.7">CH2_3V3</text>
<text x="40" y="63.4">CH2_3V3</text>
<text x="17.2" y="88.8">CH2_3V3</text>
<text x="68" y="86.3">CH2_3V3</text>
<text x="7" y="101.5">CH2_SLEEP</text>
<text x="52.9" y="101.5">CH2_RES</text>
<text x="64.9" y="97.1" transform="rotate(-90 64.9 97.1)">CH2_ISA</text>
<text x="72.6" y="97.1" transform="rotate(-90 72.6 97.1)">CH2_ISB</text>
<text x="179.9" y="101.5">CH2_BOUT1</text>
<text x="179.9" y="104">CH2_BOUT2</text>
<text x="179.9" y="116.7">CH2_AOUT1</text>
<text x="179.9" y="119.3">CH2_AOUT2</text>
<text x="174.8" y="177.7">CH1_3V3</text>
<text x="40" y="192.9">CH1_3V3</text>
<text x="19.7" y="215.8">CH1_3V3</text>
<text x="65.4" y="210.7">CH1_3V3</text>
<text x="14.2" y="228.5">CH1_RES</text>
<text x="47.8" y="228.5">CH1_SLEEP</text>
</g>
<g font-size="1.4" fill="#808080">
<text x="131.5" y="45.5">CH2_BOUT1</text>
<text x="131.5" y="48.1">CH2_BOUT2</text>
<text x="131.5" y="50.6">CH2_AOUT1</text>
<text x="131.5" y="53.1">CH2_AOUT2</text>
<text x="71" y="58.2">CH2_AIN1/2.??</text>
<text x="128.9" y="55.7">CH2_ISA</text>
<text x="128.9" y="58.2">CH2_ISB</text>
<text x="71" y="60.8">CH2_AIN2/2.??</text>
<text x="71" y="63.3">CH2_BIN1/2.??</text>
<text x="71" y="65.8">CH2_BIN2/2.??</text>
<text x="71.2" y="70.9">CH2_DEC/2.??</text>
<text x="72.7" y="76">CH2_SLEEP</text>
<text x="74.4" y="73.5">CH2_RES</text>
<text x="69.9" y="78.5">CH2_FAULT/2.??</text>
<text x="128.9" y="78.5">CH2_BI1/2.??</text>
<text x="128.9" y="81.1">CH2_BI0/2.??</text>
<text x="128.9" y="83.6">CH2_AI1/2.??</text>
<text x="128.9" y="86.1">CH2_AI0/2.??</text>
<text x="131.5" y="172.5">CH1_BOUT1</text>
<text x="131.5" y="175">CH1_BOUT2</text>
<text x="131.5" y="177.6">CH1_AOUT1</text>
<text x="71" y="185.2">CH1_AIN1/2.??</text>
<text x="128.9" y="182.6">CH1_ISA</text>
<text x="128.9" y="185.2">CH1_ISB</text>
<text x="131.5" y="180.1">CH1_AOUT2</text>
<text x="71" y="187.7">CH1_AIN2/2.??</text>
<text x="71" y="190.3">CH1_BIN1/2.??</text>
<text x="71" y="192.8">CH1_BIN2/2.??</text>
<text x="71.2" y="197.9">CH1_DEC/2.??</text>
<text x="72.7" y="203">CH1_SLEEP</text>
<text x="74.4" y="200.4">CH1_RES</text>
<text x="69.9" y="205.5">CH1_FAULT/2.??</text>
<text x="128.9" y="205.5">CH1_BI1/2.??</text>
<text x="128.9" y="208">CH1_BI0/2.??</text>
<text x="128.9" y="210.6">CH1_AI1/2.??</text>
<text x="128.9" y="213.1">CH1_AI0/2.??</text>
<text x="64.8" y="226.7" transform="rotate(-90 64.8 226.7)">CH1_ISA</text>
<text x="72.4" y="226.7" transform="rotate(-90 72.4 226.7)">CH1_ISB</text>
<text x="179.7" y="228.4">CH1_BOUT1</text>
<text x="179.7" y="230.9">CH1_BOUT2</text>
<text x="179.7" y="243.6">CH1_AOUT1</text>
<text x="179.7" y="246.1">CH1_AOUT2</text>
</g>
</svg>
